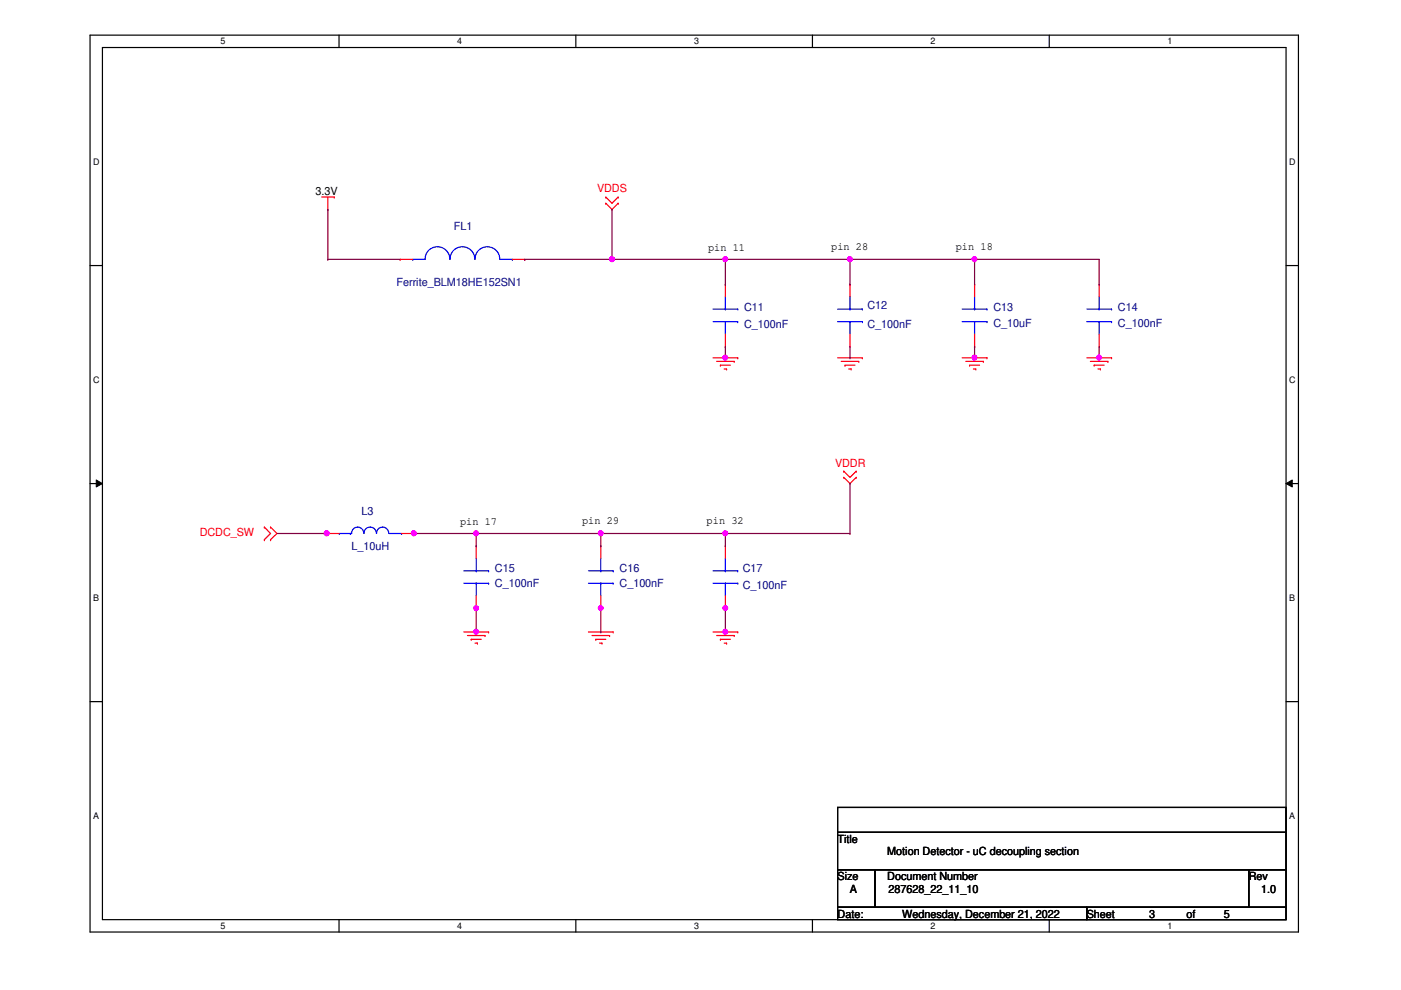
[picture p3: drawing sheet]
<svg xmlns="http://www.w3.org/2000/svg" width="297mm" height="210mm" viewBox="0 0 297 210" stroke-linecap="round" stroke-linejoin="round" font-family="sans-serif">
<path d="M19.1 7.5h256.2v190.1h-256.2zM21.7 10.1h251v184.9h-251z" fill="none" stroke="#000" stroke-width=".25"/>
<g fill="#fff">
<path d="M46.8 7.7h1v2.1h-1z"/>
<path d="M46.8 195.2h1v2.2h-1z"/>
</g>
<path d="M71.9 7.5v2.6M71.9 195v2.6" fill="none" stroke="#000" stroke-width=".25"/>
<g fill="#fff">
<path d="M96.9 7.7h1.1v2.1h-1.1z"/>
<path d="M96.9 195.2h1.1v2.2h-1.1z"/>
</g>
<path d="M122.1 7.5v2.6M122.1 195v2.6" fill="none" stroke="#000" stroke-width=".25"/>
<g fill="#fff">
<path d="M147.2 7.7h1v2.1h-1z"/>
<path d="M147.2 195.2h1v2.2h-1z"/>
</g>
<path d="M172.3 7.5v2.6M172.3 195v2.6" fill="none" stroke="#000" stroke-width=".25"/>
<g fill="#fff">
<path d="M197.3 7.7h1v2.1h-1z"/>
<path d="M197.3 195.2h1v2.2h-1z"/>
</g>
<path d="M222.5 7.5v2.6M222.5 195v2.6" fill="none" stroke="#000" stroke-width=".25"/>
<g fill="#fff">
<path d="M247.5 7.7h1v2.1h-1z"/>
<path d="M247.5 195.2h1v2.2h-1z"/>
<path d="M19.8 33.2h1.3v2.1h-1.3z"/>
<path d="M273.3 33.2h1.4v2.1h-1.4z"/>
<path d="M19.8 79.4h1.3v2.1h-1.3z"/>
<path d="M273.3 79.4h1.4v2.1h-1.4z"/>
</g>
<path d="M19.1 56.3h2.6M272.7 56.3h2.6" fill="none" stroke="#000" stroke-width=".25"/>
<g fill="#fff">
<path d="M19.8 125.6h1.2v2.2h-1.2z"/>
<path d="M273.3 125.6h1.3v2.2h-1.3z"/>
</g>
<path d="M19.1 102.5h2.6M272.7 102.5h2.6" fill="none" stroke="#000" stroke-width=".25"/>
<path d="M20.4 101.8l1.3 .7-1.3 .8zM272.7 102.5l1.3-.7v1.5z" fill="#000"/>
<path d="M20.4 101.8l1.3 .7-1.3 .8zM272.7 102.5l1.3-.7v1.5z" fill="none" stroke="#000" stroke-width=".21"/>
<g fill="#fff">
<path d="M19.8 171.9h1.2v2.1h-1.2z"/>
<path d="M273.3 171.9h1.3v2.1h-1.3z"/>
</g>
<path d="M19.1 148.8h2.6M272.7 148.8h2.6M177.6 171.2h95.1v5.3h-95.1zM177.6 176.5h95.1v7.9h-95.1zM177.6 184.4h7.9v8h-7.9zM177.6 192.4h52.8v2.6h-52.8zM185.5 184.4h79.3v8h-79.3zM230.4 192.4h42.3v2.6h-42.3zM264.8 184.4h7.9v8h-7.9z" fill="none" stroke="#000" stroke-width=".25"/>
<g fill="none" stroke="#f00" stroke-width=".25">
<path d="M68.2 41.8h2.7M69.5 44.4h.1M69.5 41.8v2.6M70.9 41.8h.1M84.8 55h.1M84.8 55h2.7M108.6 55h2.7M111.3 55h.1M128.4 43.1h.1M128.4 41.8h.1M128.4 43.1l1.4 1.3 1.3-1.3M128.4 41.8l1.4 1.3 1.3-1.3"/>
<path d="M131.1 43.1h.1M131.1 41.8h.1M151.2 75.9h5.2M151.9 76.6h3.8M152.7 77.4h.1M152.7 77.4h2.2M153.5 78.2h.6M153.8 73.5h.1M153.8 60.3h.1M153.8 60.3v2.6M153.8 70.8v2.7M154.1 78.2h.1"/>
<path d="M155.7 76.6h.1M156.4 75.9h.1M177.6 75.9h5.2M178.4 76.6h3.7M179.2 77.4h.1M179.2 77.4h2.1M180 78.2h.5M180.2 73.5h.1M180.2 60.3h.1M180.2 60.3v2.6M180.2 70.8v2.7M180.5 78.2h.1"/>
<path d="M182.1 76.6h.1M182.8 75.9h.1M204 75.9h5.3M204.8 76.6h3.7M205.6 77.4h.1M205.6 77.4h2.1M206.4 78.2h.5M206.6 73.5h.1M206.6 60.3h.1M206.6 60.3v2.6M206.6 70.8v2.7M206.9 78.2h.1"/>
<path d="M208.5 76.6h.1M209.3 75.9h.1M230.4 75.9h5.3M231.2 76.6h3.7M232 77.4h.1M232 77.4h2.1M232.8 78.2h.5M233 73.5h.1M233 60.3h.1M233 60.3v2.6M233 70.8v2.7M233.3 78.2h.1"/>
<path d="M234.9 76.6h.1M235.7 75.9h.1M178.9 99.9h.1M178.9 99.9l1.3 1.3 1.3-1.3M181.5 99.9h.1M56 111.8h.1M56 114.4h.1M56 111.8l1.4 1.3-1.4 1.3M57.4 114.4h.1M57.4 111.8h.1M57.4 111.8l1.3 1.3-1.3 1.3M69.3 113.1h.1"/>
<path d="M69.3 113.1h2.6M85.1 113.1h2.7M87.8 113.1h.1M101 115.7h.1M101 115.7v2.7M127.4 115.7h.1M127.4 115.7v2.7M153.8 115.7h.1M153.8 115.7v2.7M178.9 101.2h.1M178.9 101.2l1.3 1.3 1.3-1.3M181.5 101.2h.1"/>
<path d="M98.3 134h5.3M99.1 134.7h3.7M99.9 135.6h.1M99.9 135.6h2.1M100.7 136.4h.5M101 128.9h.1M101 126.3v2.6M101.2 136.4h.1M102.8 134.7h.1M103.6 134h.1M124.8 134h5.2M125.5 134.7h3.7"/>
<path d="M126.3 135.6h.1M126.3 135.6h2.1M127.1 136.4h.5M127.4 128.9h.1M127.4 126.3v2.6M127.6 136.4h.1M129.2 134.7h.1M130 134h.1M151.2 134h5.2M151.9 134.7h3.8M152.7 135.6h.1M152.7 135.6h2.2"/>
<path d="M153.5 136.4h.6M153.8 128.9h.1M153.8 126.3v2.6M154.1 136.4h.1M155.7 134.7h.1M156.4 134h.1"/>
</g>
<g fill="none" stroke="#00f" stroke-width=".25">
<path d="M87.5 55h.1M87.5 55h2.6a2.63 2.63 0 0 1 2.7-2.7 2.63 2.63 0 0 1 2.6 2.7M95.4 55a2.63 2.63 0 0 1 2.6-2.7 2.63 2.63 0 0 1 2.7 2.7M100.7 55a2.63 2.63 0 0 1 2.6-2.7 2.63 2.63 0 0 1 2.7 2.7M106 55h2.6M108.6 55h.1M151.2 68.2h5.2M151.2 65.5h5.2M153.8 68.2h.1M153.8 65.5h.1M153.8 62.9v2.6M153.8 68.2v2.6"/>
<path d="M156.4 68.2h.1M156.4 65.5h.1M177.6 68.2h5.2M177.6 65.5h5.2M180.2 68.2h.1M180.2 65.5h.1M180.2 62.9v2.6M180.2 68.2v2.6M182.8 68.2h.1M182.8 65.5h.1M204 68.2h5.3M204 65.5h5.3"/>
<path d="M206.6 68.2h.1M206.6 65.5h.1M206.6 62.9v2.6M206.6 68.2v2.6M209.3 68.2h.1M209.3 65.5h.1M230.4 68.2h5.3M230.4 65.5h5.3M233 68.2h.1M233 65.5h.1M233 62.9v2.6M233 68.2v2.6"/>
<path d="M235.7 68.2h.1M235.7 65.5h.1M71.9 113.1h.1M74.3 113.1h.1M77.1 113.1a1.29 1.29 0 0 0-1.3-1.3 1.29 1.29 0 0 0-1.3 1.3h-2.6M79.8 113.1a1.31 1.31 0 0 0-1.3-1.3 1.31 1.31 0 0 0-1.3 1.3M82.4 113.1a1.29 1.29 0 0 0-1.3-1.3 1.29 1.29 0 0 0-1.3 1.3M82.5 113.1h2.6M85.1 113.1h.1M101 118.4v2.6M127.4 118.4v2.6M153.8 118.4v2.6"/>
<path d="M98.3 123.7h5.3M98.3 121h5.3M101 123.7h.1M101 121h.1M101 123.7v2.6M103.6 123.7h.1M103.6 121h.1M124.8 123.7h5.2M124.8 121h5.2M127.4 123.7h.1M127.4 121h.1M127.4 123.7v2.6"/>
<path d="M130 123.7h.1M130 121h.1M151.2 123.7h5.2M151.2 121h5.2M153.8 123.7h.1M153.8 121h.1M153.8 123.7v2.6M156.4 123.7h.1M156.4 121h.1"/>
</g>
<path d="M153.8 75.9h.1M153.8 75.9v.2" fill="none" stroke="#800040" stroke-width=".25"/>
<circle cx="153.8" cy="75.8" r=".5" fill="#f0f"/>
<circle cx="153.8" cy="75.8" r=".5" fill="none" stroke="#f0f" stroke-width=".25"/>
<path d="M206.6 75.9h.1M206.6 75.9v.2" fill="none" stroke="#800040" stroke-width=".25"/>
<circle cx="206.6" cy="75.8" r=".5" fill="#f0f"/>
<circle cx="206.6" cy="75.8" r=".5" fill="none" stroke="#f0f" stroke-width=".25"/>
<path d="M129.8 44.4h.1M129.8 55h.1M129.8 44.4v10.6M129.8 55h24M233 75.9h.1M233 75.9v.2" fill="none" stroke="#800040" stroke-width=".25"/>
<circle cx="153.8" cy="54.9" r=".5" fill="#f0f"/>
<circle cx="153.8" cy="54.9" r=".5" fill="none" stroke="#f0f" stroke-width=".25"/>
<circle cx="129.7" cy="54.9" r=".51" fill="#f0f"/>
<circle cx="129.7" cy="54.9" r=".51" fill="none" stroke="#f0f" stroke-width=".25"/>
<path d="M180.2 55v5.3M180.2 60.3h.1" fill="none" stroke="#800040" stroke-width=".25"/>
<circle cx="180.2" cy="54.9" r=".5" fill="#f0f"/>
<circle cx="180.2" cy="54.9" r=".5" fill="none" stroke="#f0f" stroke-width=".25"/>
<path d="M153.8 55v5.3M180.2 55h.1M180.2 55h52.8M206.6 55h.1M206.6 55v5.3M153.8 60.3h.1" fill="none" stroke="#800040" stroke-width=".25"/>
<circle cx="206.6" cy="54.9" r=".5" fill="#f0f"/>
<circle cx="206.6" cy="54.9" r=".5" fill="none" stroke="#f0f" stroke-width=".25"/>
<path d="M233 55v5.3M233 60.3h.1M101 115.7h.1M127.4 113.1h.1M127.4 113.1h-26.4v2.6M180.2 102.5h.1M180.2 102.5v10.6" fill="none" stroke="#800040" stroke-width=".25"/>
<circle cx="100.9" cy="113.1" r=".5" fill="#f0f"/>
<circle cx="100.9" cy="113.1" r=".5" fill="none" stroke="#f0f" stroke-width=".25"/>
<path d="M127.4 113.1h26.4M153.8 113.1h.1" fill="none" stroke="#800040" stroke-width=".25"/>
<circle cx="127.3" cy="113.1" r=".5" fill="#f0f"/>
<circle cx="127.3" cy="113.1" r=".5" fill="none" stroke="#f0f" stroke-width=".25"/>
<circle cx="153.8" cy="113.1" r=".5" fill="#f0f"/>
<circle cx="153.8" cy="113.1" r=".5" fill="none" stroke="#f0f" stroke-width=".25"/>
<path d="M127.4 115.7h.1M127.4 113.1v2.6M153.8 115.7h.1M153.8 113.1v2.6M101 128.9h.1M101 128.7v.2" fill="none" stroke="#800040" stroke-width=".25"/>
<circle cx="100.9" cy="128.9" r=".49" fill="#f0f"/>
<circle cx="100.9" cy="128.9" r=".49" fill="none" stroke="#f0f" stroke-width=".25"/>
<path d="M127.4 128.9h.1M127.4 128.7v.2" fill="none" stroke="#800040" stroke-width=".25"/>
<circle cx="127.4" cy="128.9" r=".49" fill="#f0f"/>
<circle cx="127.4" cy="128.9" r=".49" fill="none" stroke="#f0f" stroke-width=".25"/>
<path d="M153.8 128.9h.1M153.8 128.4v.5" fill="none" stroke="#800040" stroke-width=".25"/>
<circle cx="153.8" cy="128.9" r=".49" fill="#f0f"/>
<circle cx="153.8" cy="128.9" r=".49" fill="none" stroke="#f0f" stroke-width=".25"/>
<path d="M101 134h.1M101 134v.2" fill="none" stroke="#800040" stroke-width=".25"/>
<circle cx="100.9" cy="133.9" r=".5" fill="#f0f"/>
<circle cx="100.9" cy="133.9" r=".5" fill="none" stroke="#f0f" stroke-width=".25"/>
<path d="M58.7 113.1h10.6M69.3 113.1h.1M87.5 113.1h.3M87.8 113.1h.1M153.8 134h.1M153.8 134v.2" fill="none" stroke="#800040" stroke-width=".25"/>
<circle cx="69.3" cy="113.1" r=".51" fill="#f0f"/>
<circle cx="69.3" cy="113.1" r=".51" fill="none" stroke="#f0f" stroke-width=".25"/>
<g fill="none" stroke="#800040" stroke-width=".25">
<path d="M69.5 55h.1M69.5 44.4h.1M69.5 55h15.3M69.5 44.4v10.6M111.3 55h.1M111.3 55h18.5M153.8 55h.1M153.8 55h26.4M153.8 73.5h.1M153.8 73.5v2.4M180.2 75.9h.1M180.2 73.5v2.4"/>
<path d="M206.6 73.5h.1M206.6 73.5v2.4M233 75.9h.1M233 73.5v2.4M153.8 113.1h26.4M180.2 113.1h.1"/>
</g>
<circle cx="233" cy="75.8" r=".5" fill="#f0f"/>
<circle cx="233" cy="75.8" r=".5" fill="none" stroke="#f0f" stroke-width=".25"/>
<path d="M153.8 134h.1M153.8 128.9v5.1" fill="none" stroke="#800040" stroke-width=".25"/>
<circle cx="153.8" cy="133.9" r=".5" fill="#f0f"/>
<circle cx="153.8" cy="133.9" r=".5" fill="none" stroke="#f0f" stroke-width=".25"/>
<path d="M69.3 113.1h.2M69.5 113.1h.1M87.8 113.1h13.2M101 113.1h.1M101 134h.1M101 128.9v5.1M127.4 134h.1M127.4 128.9v5.1" fill="none" stroke="#800040" stroke-width=".25"/>
<circle cx="87.7" cy="113.1" r=".5" fill="#f0f"/>
<circle cx="87.7" cy="113.1" r=".5" fill="none" stroke="#f0f" stroke-width=".25"/>
<circle cx="153.8" cy="75.8" r=".5" fill="#f0f"/>
<circle cx="153.8" cy="75.8" r=".5" fill="none" stroke="#f0f" stroke-width=".25"/>
<circle cx="206.6" cy="75.8" r=".5" fill="#f0f"/>
<circle cx="206.6" cy="75.8" r=".5" fill="none" stroke="#f0f" stroke-width=".25"/>
<circle cx="153.8" cy="54.9" r=".5" fill="#f0f"/>
<circle cx="153.8" cy="54.9" r=".5" fill="none" stroke="#f0f" stroke-width=".25"/>
<circle cx="129.7" cy="54.9" r=".51" fill="#f0f"/>
<circle cx="129.7" cy="54.9" r=".51" fill="none" stroke="#f0f" stroke-width=".25"/>
<circle cx="180.2" cy="54.9" r=".5" fill="#f0f"/>
<circle cx="180.2" cy="54.9" r=".5" fill="none" stroke="#f0f" stroke-width=".25"/>
<circle cx="206.6" cy="54.9" r=".5" fill="#f0f"/>
<circle cx="206.6" cy="54.9" r=".5" fill="none" stroke="#f0f" stroke-width=".25"/>
<circle cx="100.9" cy="113.1" r=".5" fill="#f0f"/>
<circle cx="100.9" cy="113.1" r=".5" fill="none" stroke="#f0f" stroke-width=".25"/>
<circle cx="127.3" cy="113.1" r=".5" fill="#f0f"/>
<circle cx="127.3" cy="113.1" r=".5" fill="none" stroke="#f0f" stroke-width=".25"/>
<circle cx="153.8" cy="113.1" r=".5" fill="#f0f"/>
<circle cx="153.8" cy="113.1" r=".5" fill="none" stroke="#f0f" stroke-width=".25"/>
<circle cx="100.9" cy="128.9" r=".49" fill="#f0f"/>
<circle cx="100.9" cy="128.9" r=".49" fill="none" stroke="#f0f" stroke-width=".25"/>
<circle cx="127.4" cy="128.9" r=".49" fill="#f0f"/>
<circle cx="127.4" cy="128.9" r=".49" fill="none" stroke="#f0f" stroke-width=".25"/>
<circle cx="153.8" cy="128.9" r=".49" fill="#f0f"/>
<circle cx="153.8" cy="128.9" r=".49" fill="none" stroke="#f0f" stroke-width=".25"/>
<circle cx="100.9" cy="133.9" r=".5" fill="#f0f"/>
<circle cx="100.9" cy="133.9" r=".5" fill="none" stroke="#f0f" stroke-width=".25"/>
<circle cx="69.3" cy="113.1" r=".51" fill="#f0f"/>
<circle cx="69.3" cy="113.1" r=".51" fill="none" stroke="#f0f" stroke-width=".25"/>
<circle cx="233" cy="75.8" r=".5" fill="#f0f"/>
<circle cx="233" cy="75.8" r=".5" fill="none" stroke="#f0f" stroke-width=".25"/>
<circle cx="153.8" cy="133.9" r=".5" fill="#f0f"/>
<circle cx="153.8" cy="133.9" r=".5" fill="none" stroke="#f0f" stroke-width=".25"/>
<circle cx="87.7" cy="113.1" r=".5" fill="#f0f"/>
<circle cx="87.7" cy="113.1" r=".5" fill="none" stroke="#f0f" stroke-width=".25"/>
<g font-size="2.4">
<text x="66.9" y="41.3">3.3V</text>
<text x="150.1" y="53.2">pin 11</text>
<text x="176.2" y="52.9">pin 28</text>
<text x="202.6" y="52.9">pin 18</text>
<text x="97.5" y="111.3">pin 17</text>
<text x="123.4" y="111">pin 29</text>
<text x="149.8" y="111">pin 32</text>
<text x="177.6" y="178.7">Title</text>
<text x="188.1" y="181.4">Motion Detector - uC decoupling section</text>
<text x="177.6" y="186.6">Size</text>
<text x="180.2" y="189.3">A</text>
<text x="188.1" y="186.6">Document Number</text>
<text x="188.4" y="189.3">287628_22_11_10</text>
<text x="264.8" y="186.6">Rev</text>
<text x="267.4" y="189.3">1.0</text>
<text x="177.6" y="194.6">Date:</text>
<text x="191.3" y="194.6">Wednesday, December 21, 2022</text>
<text x="230.4" y="194.6">Sheet</text>
<text x="243.6" y="194.6">3</text>
<text x="251.5" y="194.6">of</text>
<text x="259.5" y="194.6">5</text>
</g>
<g font-size="2.4" fill="#f00">
<text x="126.6" y="40.8">VDDS</text>
<text x="177" y="98.9">VDDR</text>
<text x="42.3" y="113.7">DCDC_SW</text>
</g>
<g font-size="2.4" fill="#000080">
<text x="96.2" y="48.7">FL1</text>
<text x="84.1" y="60.6">Ferrite_BLM18HE152SN1</text>
<text x="157.8" y="65.9">C11</text>
<text x="183.9" y="65.6">C12</text>
<text x="210.6" y="65.9">C13</text>
<text x="237" y="65.9">C14</text>
<text x="157.8" y="69.6">C_100nF</text>
<text x="183.9" y="69.6">C_100nF</text>
<text x="210.6" y="69.3">C_10uF</text>
<text x="237" y="69.3">C_100nF</text>
<text x="76.7" y="109.2">L3</text>
<text x="74.5" y="116.6">L_10uH</text>
<text x="104.9" y="121.4">C15</text>
<text x="104.9" y="124.5">C_100nF</text>
<text x="131.4" y="121.4">C16</text>
<text x="131.4" y="124.5">C_100nF</text>
<text x="157.5" y="121.4">C17</text>
<text x="157.5" y="124.8">C_100nF</text>
</g>
<g font-size="1.9">
<text x="46.8" y="9.4">5</text>
<text x="96.9" y="9.4">4</text>
<text x="147.2" y="9.4">3</text>
<text x="197.3" y="9.4">2</text>
<text x="247.5" y="9.4">1</text>
<text x="19.8" y="34.9">D</text>
<text x="273.3" y="34.9">D</text>
<text x="19.8" y="81.1">C</text>
<text x="273.3" y="81.1">C</text>
<text x="19.8" y="127.3">B</text>
<text x="273.3" y="127.3">B</text>
<text x="19.8" y="173.6">A</text>
<text x="273.3" y="173.6">A</text>
<text x="46.8" y="196.9">5</text>
<text x="96.9" y="196.9">4</text>
<text x="147.2" y="196.9">3</text>
<text x="197.3" y="196.9">2</text>
<text x="247.5" y="196.9">1</text>
</g>
</svg>
